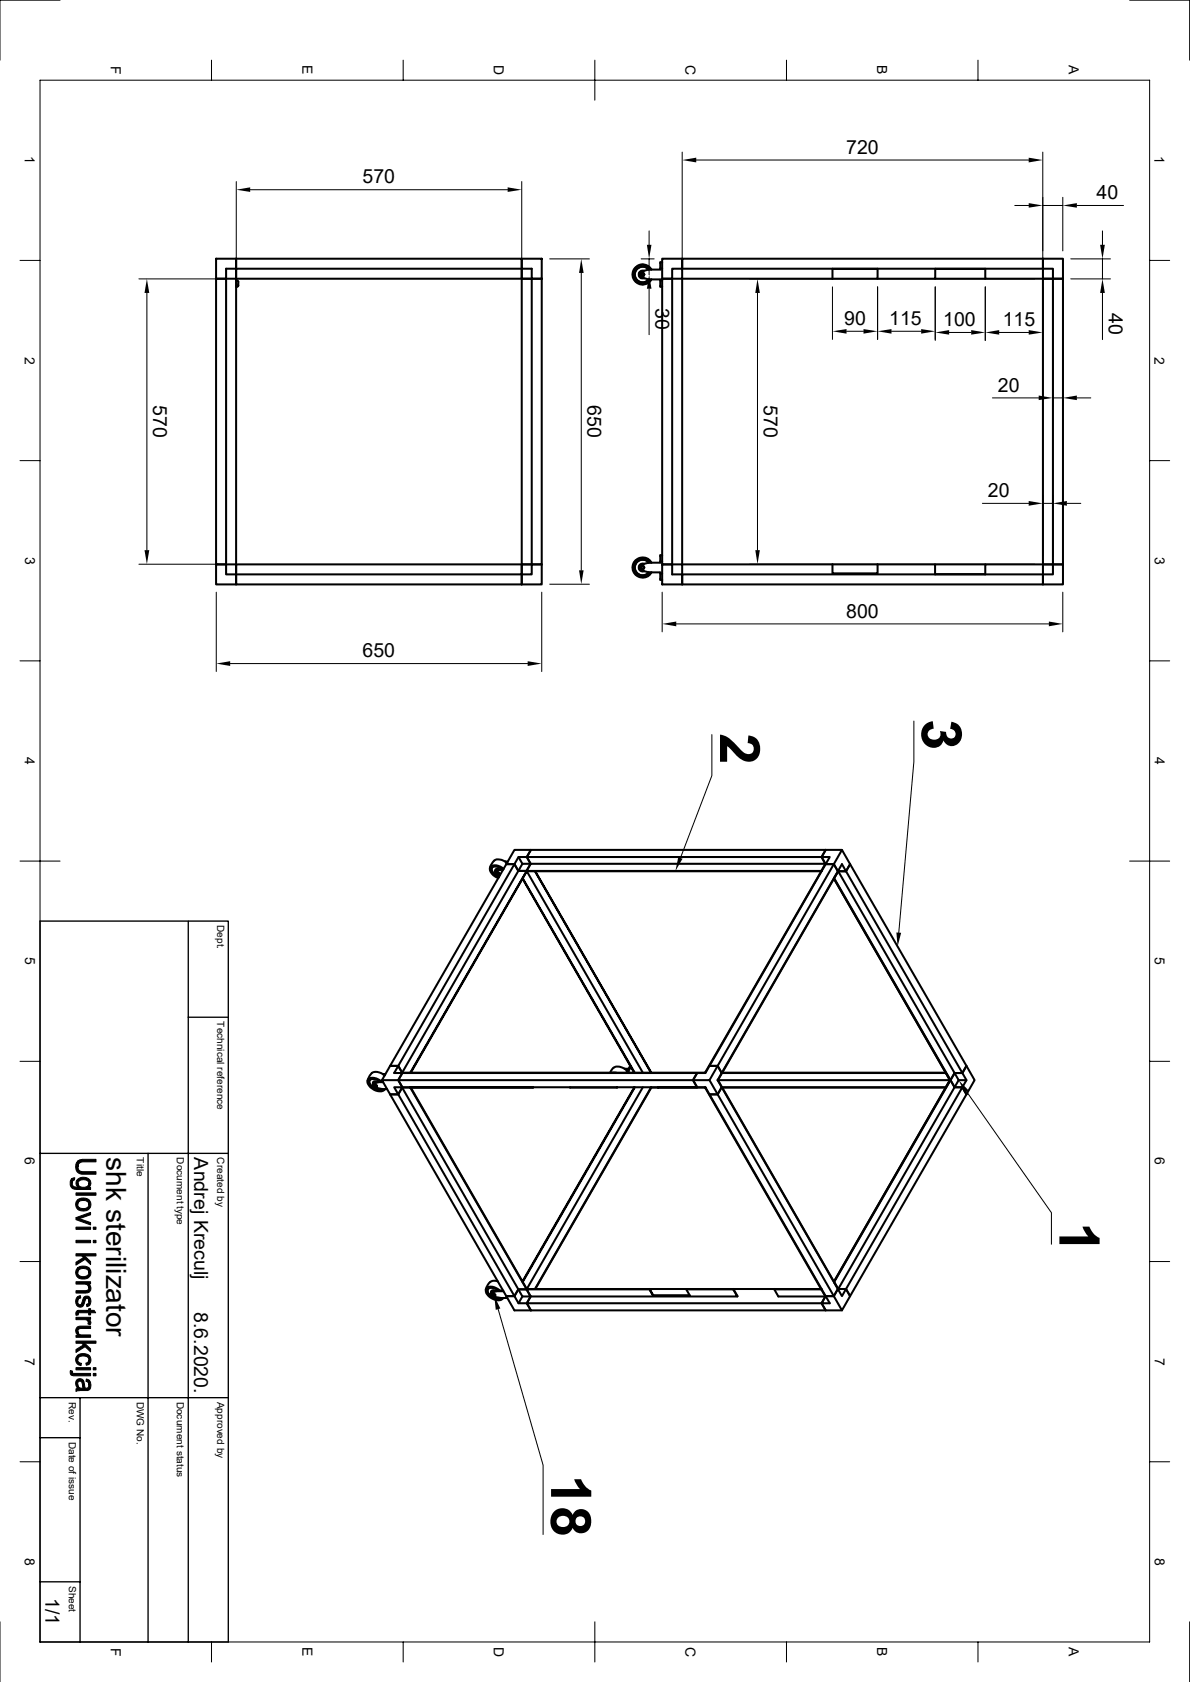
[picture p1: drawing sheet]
<svg xmlns="http://www.w3.org/2000/svg" width="297mm" height="420mm" viewBox="0 0 297 420" stroke-linecap="round" stroke-linejoin="round" font-family="sans-serif">
<g fill="none" stroke="#000" stroke-width=".51">
<path d="M53.9 69.6h2.5v71.3M53.9 69.6v71.3h2.5M58.9 67.1v2.5h-2.5M58.9 64.6h71.3v2.5M58.9 70.7l.2 .2-.2 .5M58.9 69.6v71.3M58.9 67.1h-2.5v2.5h-2.5M58.9 64.6h-5v5M58.9 64.6v2.5M59.1 70.1h-.2h.5l.1 .3v.9l-.6 .3M130.2 67.1v2.5h2.5M130.2 69.6h2.5v71.3h-2.5z"/>
<path d="M130.2 67.1v2.5h-71.3M130.2 67.1h-71.3v2.5M132.7 69.6v-2.5h-2.5v-2.5h5v5M132.7 69.6h2.5M135.2 69.6v71.3h-2.5M160.5 67.7a.85 .85 0 0 0-.9 .8 .85 .85 0 0 0 .9 .9M160.8 67.6a1 1 0 0 0-1.4 .9 1 1 0 0 0 1.4 1M161.9 67.3a1.96 1.96 0 0 0-2.8-.2 1.96 1.96 0 0 0 0 2.9 1.96 1.96 0 0 0 2.8-.2M162 67.3a2 2 0 0 0-3-.2 2 2 0 0 0 0 2.9 2 2 0 0 0 3-.2M162.5 67.3a2.41 2.41 0 0 0-3.7-.6 2.41 2.41 0 0 0 0 3.7 2.41 2.41 0 0 0 3.7-.6M162.6 67.3a2.53 2.53 0 0 0-3.8-.7 2.53 2.53 0 0 0 0 3.9 2.53 2.53 0 0 0 3.8-.7M164.8 67v.3h-2.9l-1.7 .5a.8 .8 0 0 0-.6 .7 .8 .8 0 0 0 .6 .8l1.7 .5h2.9v.3h.5"/>
<path d="M164.8 70.1v1.5h.5M164.8 67h.5M165.3 69.6h2.5v71.3M165.3 69.6v71.3h2.5M165.3 69.6v-5h5v5h-2.5M165.3 65.5h-.5v1.5M170.3 67.1h-2.5v2.5h-2.5M207.8 67.1h11.2M207.8 69.6h-37.5v71.3h48.7M207.8 67.1v2.5M219 67.1v2.5h-11.2M233.4 67.1v2.5h-14.4"/>
<path d="M233.4 69.6h12.5M233.4 67.1h12.5M245.9 67.1v2.5h14.4M260.3 64.6v5M260.3 67.1h2.5v2.5h2.5M260.3 64.6h5v5M260.3 69.6v71.3h2.5M260.3 69.6h2.5v71.3M260.3 64.6v2.5h-90M260.3 64.6h-90v2.5M260.3 69.6h5M265.3 69.6v71.3h-2.5"/>
<path d="M165.3 138.6h-.5v1.6M56.4 140.9v2.5h2.5v2.5h-5v-5h5v2.5M58.9 140.9h71.3v2.5h-71.3zM58.9 143.4v2.5h71.3M130.2 143.4h2.5v-2.5h2.5v5h-5zM132.7 140.9h-2.5v5M160.5 140.9a.83 .83 0 0 0-.9 .8 .83 .83 0 0 0 .9 .8M160.8 140.8a.98 .98 0 0 0-1.4 .9 .98 .98 0 0 0 1.4 .9M161.9 140.5a1.95 1.95 0 0 0-2.8-.2 1.95 1.95 0 0 0 0 2.8 1.95 1.95 0 0 0 2.8-.2M162 140.5a1.99 1.99 0 0 0-3-.3 1.99 1.99 0 0 0 0 3 1.99 1.99 0 0 0 3-.3M162.5 140.5a2.41 2.41 0 0 0-3.7-.6 2.41 2.41 0 0 0 0 3.7 2.41 2.41 0 0 0 3.7-.7M162.6 140.5a2.52 2.52 0 0 0-3.8-.7 2.52 2.52 0 0 0 0 3.9 2.52 2.52 0 0 0 3.8-.8"/>
<path d="M164.8 140.2v.3h-2.9l-1.7 .4a.8 .8 0 0 0-.6 .8 .8 .8 0 0 0 .6 .8l1.7 .4h2.9v.4h.5M164.8 143.3v1.5h.5M164.8 140.2h.5M167.8 140.9v2.5h2.5v2.5M167.8 140.9h-2.5v5h5M167.8 140.9h2.5v2.5M207.8 140.9v2.3h11.2v-2.3M219 140.9h14.4v2.5M233.4 140.9h12.5M233.4 143.4h12.5M260.3 140.9h5v5h-5v-2.5h2.5v-2.5M260.3 140.9h-14.4v2.5"/>
<path d="M260.3 143.4h-90v2.5M260.3 143.4v2.5h-90M260.3 140.9v2.5M122.9 216.6a2.02 2.02 0 0 0 1.6 2.3M123.9 218.1h.4l.2 .3-.2 .1-.3-.1zM124.2 218l.3 .2 .1-.2M124.3 217.8l-.2 .2h-.3M124.3 218.5l.4 .1M124.5 218.2v.3l.1-.5-.3-.2h-.3l-.2 .2a.5 .5 0 0 0 .7 .5M124.8 217.1l-.9-.1-.3 .2 .1 .4 .3-.4 .2 .1M125.1 217l-1.2 .3-.3 .3M125.4 217l-.9-.5a1.07 1.07 0 0 0-1.3-.1 1.07 1.07 0 0 0-.5 1.1l.9 1.1 .9 .4"/>
<path d="M125.6 217.2l-2 .4v.4l.2 .2M125.6 217h-.5l-.1 .2M125.7 217a2.52 2.52 0 0 0-3.3-.5 2.09 2.09 0 0 0 1.5 2.5l.5 .2M126.3 215.3h.3M126.4 215.8l2-3.6h4.1l-1 1.8 .9 1.7-.9 1.9M126.4 215.8l-29 50.3h2h-2l-2.1 3.6M126.4 215.8h2M126.5 215.4a2.83 2.83 0 0 0-3.1-.5l-.8 1.1-.3 .8M126.7 215.1l-.5 .1M129.4 214l-1 1.8 1 1.7-1-1.7-29 50.3 1 1.7M130.4 219.4l27.9 48.4M130.5 219.3l27.9 48.5"/>
<path d="M131.5 217.6h73.4M131.5 217.6l28.9 50.2M132.4 215.7h-2l-1 1.8h2M132.5 215.7l-1-1.7h73.6l.9 1.7M133.5 217.6l29 50.2M133.6 217.6l29 50.2M205 217.5h.1l-29.1 50.3M206 215.7h-73.5l-1.1 1.8h-2l-29 50.3M206 215.7h.1M206.1 212.2l-1 1.8 .9 1.7-1 1.8-73.5 .1M206.1 212.2l-1 1.8h2l-1 1.8M206.1 215.8h2l1 1.8"/>
<path d="M206.1 212.2h4l2.1 3.6M206.1 212.2h-73.6l-1 1.8h-2.1l1 1.7M206.1 215.8l-29 50.3M208.2 219.4l28.9 50.3M209.1 217.6l1-1.8 1.1 1.8h-2M209.1 217.6l-29 50.3-1-1.8h-2M209.2 217.5v.1M209.2 217.6h2l29 50.3h-1.9h1.9l1 1.8M209.2 217.6l-30 52.1M210.1 212.2l-31 53.9M212.2 215.8l29 50.3-1 1.8 1-1.8 2 3.6-2 3.6M212.2 215.8l-1 1.8"/>
<path d="M92.3 269.7a1.75 1.75 0 0 0 1.5 2.2l.9 .2 .7-.2M93.3 271.2l.2-.1 .3 .1 .1 .4h-.3zM93.6 271.1l.4 .2 .1-.2M93.8 271.6l1.7 .3h1.1M93.8 270.8l-.2 .3h-.3M94 271.3l-.1 .3 .2-.5-.3-.3h-.4l-.1 .3a.48 .48 0 0 0 .6 .5M94.2 270.2l-.8-.2-.3 .3v.3l.2-.3h.4M94.6 270.1l-1.3 .3-.3 .3M94.9 270.1l-1-.5a1.08 1.08 0 0 0-1.2-.2 1.08 1.08 0 0 0-.5 1.2 2.58 2.58 0 0 0 3.3 1.3M95.2 270.1a2.77 2.77 0 0 0-3.3-.6 2.08 2.08 0 0 0 1.4 2.6l1 .4a1.47 1.47 0 0 0 1.7-.6M95.5 270.1l-1 .1M95.6 270.2h-1.1l-1.2 .4-.3 .2 .3 .5"/>
<path d="M95.6 268.2h.1M95.8 268.4h.3M96 268.5a2.57 2.57 0 0 0-3.4-.4l-.9 1.7M96.1 271.9l-.3 .3M96.2 268.2h-.6M97.4 273.3l29 50.3h2h-2l2 3.6h4.1M97.4 273.3h2M100.3 271.5l2.1 .1M100.4 271.6l29 50.3h75.5M100.4 271.6l-1 1.7 29 50.3 1-1.7-1 1.7 1 1.8M100.4 267.8l-1-1.7-1 1.8h2M100.4 267.9h73.6l-1 1.8 1 1.8"/>
<path d="M100.4 267.9l-1 1.8 1 1.8M100.4 271.5h-2l1 1.8 1-1.7M100.4 271.5h73.6M102.4 271.5v.1M102.4 271.6h30.7M102.4 267.8h73.6M102.4 271.6l29.1 50.3M102.4 267.8l29-50.3-28.9 50.3M102.4 267.8l-2.1 .1M102.5 271.6l29 50.3M133 271.5h.1M142.2 271.5h11.8"/>
<path d="M152.7 267.8h1.1M154.1 271.5l-.1 .1M156.1 267h.7M156.5 267.4a2.48 2.48 0 0 0-3.8-.4l-.4 .8M156.8 266.9h-.8M156.8 267.8l.1-.1 .2 .1M157.3 266.1l-1 1.7M157.5 266.4l-.9 1.4M158.1 271.5l.1 .2M158.3 271.5l-27.9 48.5M158.5 271.5l-28 48.6M160.4 271.5l-28.9 50.4"/>
<path d="M162.5 271.5l1.8 .1M162.5 271.5l-28.9 50.4M162.5 271.5l-29 50.4M162.5 271.5l.1 .1M164.2 271.5l.1 .1M164.3 271.6h11.8M174 271.5h2.1l1 1.8h2l1-1.8M175.9 271.5l29.2 50.4h-11.8M176 267.8l-.1 .1M176 267.8h.1M177.1 269.7l33 57.5 2.1-3.6-1-1.7 1 1.7 29-50.3M177.1 266.1l-1 1.8h-2.1l-1 1.8 1 1.8"/>
<path d="M177.1 266.1h2M179.1 266.1l-2 3.6h-81.8l2.1 3.6M179.1 266.1l1 1.8-1 1.8 1 1.8M179.2 269.7v.1M179.2 269.7l29 50.5M179.2 269.7h57.9l-1 1.8M180.1 271.5l-1 1.8h-2l29 50.3M180.1 271.5l29 50.4M180.2 267.9h55.9l1 1.8M180.2 271.5h55.9M180.3 271.6h55.8M180.3 267.8h55.8"/>
<path d="M236.1 271.5l1.1-1.8 1.1 1.8h1.9l1 1.8M236.1 267.9l1 1.8M237.1 269.7h.1l-29-50.4 1-1.7 29.1 50.3-1.1 1.8M237.1 269.7h.1l-29 50.4M237.1 269.7l-28.9 50.3M237.2 269.7l1.1-1.8 1 1.8-1 1.8h1.9l-29 50.4h-2h2l-1.1 1.7-1-1.7M237.2 269.7l1.1 1.8-29.1 50.4-1-1.8M239.3 269.7h1.9l-1 1.8 1 1.8M124.2 320a2.27 2.27 0 0 0-3 2M121.8 321.8a1.54 1.54 0 0 0 1 2l.9 .4 1.2-.1M122.9 323.3h.2l.4 .3-.2 .2-.4-.2zM123.1 323.2l.4 .3 .1-.2"/>
<path d="M123.3 323l-.2 .2h-.3M123.3 323.8l1.7 .3h1.6M123.5 323.5l-.1 .2 .2-.4-.3-.3h-.4l-.1 .2a.47 .47 0 0 0 .2 .5 .47 .47 0 0 0 .5 0M123.7 322.3l-.8-.1-.3 .2v.4l.2-.3h.4M124.1 322.2l-1.2 .4-.3 .3M124.4 322.2l-1-.5a1.08 1.08 0 0 0-1.2-.1 1.08 1.08 0 0 0-.5 1.1 2.92 2.92 0 0 0 3.1 1.6l.3-.2M124.8 322.2a2.61 2.61 0 0 0-3.3-.6 1.94 1.94 0 0 0 1.4 2.7l1 .3a1.47 1.47 0 0 0 1.7-.5M125.6 322.2h-1.5l-.1 .2M125.6 324.1l-.3 .3M125.6 322.4h-1.6l-1.2 .3-.2 .3 .2 .5M129.4 321.9h2l1 1.8h-2zM130.4 323.7l-1 1.7h2.1l1 1.8"/>
<path d="M131.5 321.9h-.1M132.4 323.7l-.9 1.7 1 1.8M132.5 323.7l-1 1.7h73.6l.9-1.7M132.5 327.2h73.6l-1-1.8 1 1.8h4M162.1 321.9h-30.7l1.1 1.8h51.5l-1-1.8h-11.7M162.1 321.9l.9 1.7zM163.1 323.5h9M171.3 321.9l.9 1.7h-9.2M183 321.9l1 1.8M193.3 321.9l1 1.8h11.7M205 321.9l1.1 1.8M206.1 323.6l1 1.8h-2l.9-1.7"/>
<path d="M208.2 320.1l1 1.8M208.2 320.1v.1M209.1 321.9l-1 1.7h-2"/>
<circle cx="160.4" cy="68.6" r=".37"/>
<circle cx="160.4" cy="68.6" r=".42"/>
<circle cx="160.4" cy="141.7" r=".37"/>
<circle cx="160.4" cy="141.7" r=".42"/>
</g>
<g fill="none" stroke="#000" stroke-width=".25">
<path d="M15 0h-15v15M52.8 15v5M100.6 15v5M148.5 15v10M196.3 15v5M244.1 15v5M281.9 0h15v15M10 20h276.9v390h-276.9zM170.3 38v29.6M173.8 40h83M260.3 38v29.6M59 45.3v19.9"/>
<path d="M62.4 47.4h64.3M130.2 45.3v19.9M162 57.7v3.4M253.3 51.3h3.5M260.3 51.3h5M265.3 49.3v13.4M268.8 51.3h11.6M275.2 57.7v3.4M5 65h5M34.7 69.6h19.7M36.7 73.2v64.2M137.2 64.6h9.9"/>
<path d="M145.1 68.2v74.2M160 64.6h3.3M160 68.6h1M162 64.6v4M162 72.1v11.5M187.1 69.6h71.2M189.1 73.2v64.2M207.8 71.6v13.2M219 71.6v13.2M233.4 71.6v13.4M245.9 71.6v13.4M260.3 71.6v13.4"/>
<path d="M262.8 71.6v29.7M265.3 71.6v29.7M267.3 64.6h9.9M267.3 69.6h9.9M275.2 64.6v5M275.2 73.2v11.6M286.9 65h5M211.3 82.7h4.2M222.5 82.7h7.4M236.9 83h5.5M247.7 99.4h11.5M249.4 83h7.4"/>
<path d="M262.8 99.4h2.5M268.8 99.4h3.4M5 115h5M286.9 115h5M245.2 125.7h11.6M260.3 123.7v15.2M260.3 125.7h2.5M262.8 123.7v15.2M266.3 125.7h3.4M34.7 140.9h19.7M54 147.9v19.8M135.2 147.9v19.8"/>
<path d="M137.2 145.9h9.9M165.3 147.9v9.9M168.8 155.8h93M187.1 140.9h71.2M265.3 147.9v9.9M5 165h5M57.4 165.7h74.3M286.9 165h5M177.7 183.4v10.3l-7.9 20.5M228.1 180v10.2l-3.8 42.7M5 215h10M123.9 217.3l-.1 .2"/>
<path d="M281.9 215h10M5 265h5M93.3 270.4v.2M156.8 267.8h.3M158.1 271.5h.2M241.3 272.6l21.1 30.2v7.9M286.9 265h5M5 315h5M286.9 315h5M122.9 322.6l-.1 .1M124.3 326.9l11.3 38.9v17.4M5 365h5"/>
<path d="M286.9 365h5M0 405v14.9M52.8 410v5M100.6 410v5M148.5 405v10M196.3 410v5M244.1 410v5M296.9 405v14.9"/>
</g>
<path d="M10 230h47v180h-47zM47 230v180M47 254h10M10 288h47M37 288v122M10 359h10M10 349h47M20 349v61M10 395h10" fill="none" stroke="#000" stroke-width=".34"/>
<g fill="#000" stroke="#000" stroke-width=".25">
<path d="M18 294.3l.7-.2-.1 .5-.4 .2-.2 .6z" fill-rule="evenodd"/>
<path d="M19 297.9h5v.5h-5z" fill-rule="evenodd"/>
<path d="M17.8 294.4l.2-.1v1.1a1 1 0 0 0 1.4 1l.1 .6a1.63 1.63 0 0 1-1.8-.7 1.63 1.63 0 0 1 .1-1.9z" fill-rule="evenodd"/>
<path d="M22.2 295.5l-.1 1z" fill-rule="evenodd"/>
<path d="M19.4 299.6a2.33 2.33 0 0 1 2.8 0v1.2a1.56 1.56 0 0 0-2.5-.8l-.3 .8z" fill-rule="evenodd"/>
<path d="M19.5 295.5a1.45 1.45 0 0 0 1.3 1 1.45 1.45 0 0 0 1.3-.8v.8h.5v.5h-3.1z" fill-rule="evenodd"/>
<path d="M19.3 294.5a1.95 1.95 0 0 1 2-.5 1.95 1.95 0 0 1 1.4 1.6l-.5 .9v-1a1.49 1.49 0 0 0-1.3-.9 1.49 1.49 0 0 0-1.4 .8v1.6l-.1-.6a1.28 1.28 0 0 1-.1-1.9z" fill-rule="evenodd"/>
<path d="M19.3 290l.2-.1v1.4a1.21 1.21 0 0 0 1.6 1.3h2.9v.6h-2.9a1.91 1.91 0 0 1-2.1-.9 1.91 1.91 0 0 1 .3-2.3z" fill-rule="evenodd"/>
<path d="M19.5 289.9l1.1-.4h3.4v.6h-2.9a1.24 1.24 0 0 0-1.6 1.2z" fill-rule="evenodd"/>
<path d="M19.4 316.6a2.51 2.51 0 0 1 2.8 0v1.2a1.47 1.47 0 0 0-1.4-1.1 1.47 1.47 0 0 0-1.4 1.1z" fill-rule="evenodd"/>
<path d="M19 306.4h3.6v.6h-3.6z" fill-rule="evenodd"/>
<path d="M19 309.7h3.6v.6h-3.6z" fill-rule="evenodd"/>
<path d="M19 315.2l1.8-1.2 .3-.4 1.5 1.4v.8l-1.3-1.3-2.3 1.4z" fill-rule="evenodd"/>
<path d="M19 304l3.6 1.3v.6l-3.6-1.4z" fill-rule="evenodd"/>
<path d="M19 304l3.6-1.3v.6l-2.9 1z" fill-rule="evenodd"/>
<path d="M19.3 299.7l.1-.1v1.2a1.54 1.54 0 0 0 2.7 .4l.1-1.6a1.64 1.64 0 0 1 .3 2 1.64 1.64 0 0 1-2 .7 1.61 1.61 0 0 1-1.5-.9 1.61 1.61 0 0 1 .3-1.7z" fill-rule="evenodd"/>
<path d="M19.3 316.7l.1-.1v1.2a1.5 1.5 0 0 0 1.2 1 1.5 1.5 0 0 0 1.5-.6l.1-1.6a1.72 1.72 0 0 1 .1 2.1 1.72 1.72 0 0 1-2.1 .6 1.61 1.61 0 0 1-.9-2.6z" fill-rule="evenodd"/>
<path d="M23.3 306.4h.7v.6h-.7z" fill-rule="evenodd"/>
<path d="M23.3 309.7h.7v.6h-.7z" fill-rule="evenodd"/>
<path d="M19 313.1h5v.5h-2.9l-.3 .4-.4-.4h-1.4z" fill-rule="evenodd"/>
<path d="M19 327.5l.5-.3v1.1l-.5 .1z" fill-rule="evenodd"/>
<path d="M19.4 332.4l.1 1z" fill-rule="evenodd"/>
<path d="M19.3 323.8l.8-.3 .1 .6-.6 .3-.2 .6z" fill-rule="evenodd"/>
<path d="M22.1 320.6v1z" fill-rule="evenodd"/>
<path d="M19.3 323.8l.1 1.2a.58 .58 0 0 0 .4 .8 .58 .58 0 0 0 .7-.6 1.27 1.27 0 0 1 1.6-1.5l.1 1.3a.51 .51 0 0 0-.4-.8 .51 .51 0 0 0-.5 .6 1.4 1.4 0 0 1-1.5 1.5 1.59 1.59 0 0 1-.5-2.5z" fill-rule="evenodd"/>
<path d="M19 337l1.8-1.2 .3-.4 1.5 1.4v.8l-1.3-1.3-2.3 1.4z" fill-rule="evenodd"/>
<path d="M19 320h3.6v.6h-.5v.6l-.3-.4-.6-.2h-2.2z" fill-rule="evenodd"/>
<path d="M19 328.9h3.6v.5h-.5v.8l-.3-.5-.5-.2h-2.3z" fill-rule="evenodd"/>
<path d="M19.3 331.4l.6-.3h2.7v.6l-2.9 .2-.3 .3v1.1a1.36 1.36 0 0 1-.1-1.9z" fill-rule="evenodd"/>
<path d="M19 333.4h.5l.1-.5 .7 .4h2.3v.6h-3.6z" fill-rule="evenodd"/>
<path d="M19 322.3l2.8-.1 .3-.5 .1-1a1.22 1.22 0 0 1 .4 1.5 1.22 1.22 0 0 1-1.4 .7h-2.2z" fill-rule="evenodd"/>
<path d="M22.2 323.8a1.44 1.44 0 0 1-.5 2.5l-.1-.6 .4-.2 .1-.3z" fill-rule="evenodd"/>
<path d="M22.1 329.4l.5 .4 .1 .4-.2 .6-.6-.2z" fill-rule="evenodd"/>
<path d="M19.4 338.4a2.19 2.19 0 0 1 3.2 .6v1l-.4 .7v-1.1a1.54 1.54 0 0 0-2.4-.8l-.4 .8z" fill-rule="evenodd"/>
<path d="M19.5 327.2h2.6v-.4h.5v.4h.9l.4 .6h-1.3v.5h-.5v-.5h-2.4l-.2 .3z" fill-rule="evenodd"/>
<path d="M19 334.9h5v.5h-2.9l-.3 .4-.4-.4h-1.4z" fill-rule="evenodd"/>
<path d="M17.6 342.2l.5 .1-.1 1.2a.93 .93 0 0 1-.4-1.3z" fill-rule="evenodd"/>
<path d="M19.4 345.6v1.1z" fill-rule="evenodd"/>
<path d="M19.2 338.6l.2-.2 .1 1.5 .3 .4 .5 .1-.1 .6a1.48 1.48 0 0 1-1-2.4z" fill-rule="evenodd"/>
<path d="M19.2 344.6a1.05 1.05 0 0 1 1.6 .2l-.1 1.7a2.02 2.02 0 0 0-.7-1.7l-.6 .4-.1 1.4a1.66 1.66 0 0 1-.1-2z" fill-rule="evenodd"/>
<path d="M21.4 340.4l.5-.3 .3-.5-.1 1.1-.6 .2z" fill-rule="evenodd"/>
<path d="M21.5 344.3l.7 .3v1.2l-.2-.6-.5-.3z" fill-rule="evenodd"/>
<path d="M19 341.5h3.6v.6h-3.6z" fill-rule="evenodd"/>
<path d="M18 342.6a.54 .54 0 0 0 .8 .3h3.8v.6h-4.3h-.3z" fill-rule="evenodd"/>
<path d="M19.4 345.9l.5 .6 .9 .1v-1.8l.3 1.1a.53 .53 0 0 0 .5 .8 .53 .53 0 0 0 .5-.7l.1-1.4a1.64 1.64 0 0 1-.3 2.6h-2l-.9 .2v-.6l.4-.1z" fill-rule="evenodd"/>
<path d="M23.3 341.5h.7v.6h-.7z" fill-rule="evenodd"/>
<path d="M23.3 342.9h.7v.6h-.7z" fill-rule="evenodd"/>
</g>
<g fill="#000">
<path d="M170.3 40l3.5-.6v1.2zM256.8 39.4l3.5 .6-3.5 .6zM59 47.4l3.4-.6v1.1zM126.7 46.8l3.5 .6-3.5 .5zM256.8 50.7l3.5 .6-3.5 .6zM265.3 51.3l3.5-.6v1.2zM36.7 69.6l.6 3.6h-1.2zM145.1 64.6l.6 3.6h-1.2zM161.5 61.1h1.1l-.6 3.5zM162 68.6l.6 3.5h-1.1zM189.1 69.6l.6 3.6h-1.2zM274.6 61.1h1.2l-.6 3.5z"/>
<path d="M275.2 69.6l.6 3.6h-1.2zM207.8 82.7l3.5-.5v1.1zM215.5 82.2l3.5 .5-3.5 .6zM219 82.7l3.5-.5v1.1zM229.9 82.2l3.5 .5-3.5 .6zM233.4 83l3.5-.6v1.2zM242.4 82.4l3.5 .6-3.5 .6zM245.9 83l3.5-.6v1.2zM256.8 82.4l3.5 .6-3.5 .6zM259.2 98.8l3.6 .6-3.6 .5zM265.3 99.4l3.5-.6v1.1zM36.1 137.4h1.2l-.6 3.5z"/>
<path d="M188.5 137.4h1.2l-.6 3.5zM256.8 125.1l3.5 .6-3.5 .6zM262.8 125.7l3.5-.6v1.2zM144.5 142.4h1.2l-.6 3.5zM165.3 155.8l3.5-.6v1.2zM261.8 155.2l3.5 .6-3.5 .6zM54 165.7l3.4-.6v1.2zM131.7 165.1l3.5 .6-3.5 .6zM169.3 214l1 .4-1.7 3.1zM223.7 232.8l1.2 .1-.9 3.4zM239.3 269.7l2.4 2.5-.9 .7zM123.4 323.6l1.5 3.1-1.2 .4z"/>
</g>
<g fill="#000">
<path d="M179.7 183.4a6.5 6.5 0 0 1 4.3 2.9 4.4 4.4 0 0 0 2.8 2 1.38 1.38 0 0 0 1.3-1.5 1.38 1.38 0 0 0-1.5-1.3l.2-1.9a3.4 3.4 0 0 1 2.8 2.2 3.4 3.4 0 0 1-.7 3.5 3.6 3.6 0 0 1-5.2-.8l-2.2-2.2v3.9h-1.8zM230.7 181.1l.7-.6 1.4-.4 .2 1.8a1.43 1.43 0 0 0-1.5 1.7 1.43 1.43 0 0 0 2 1.1 1.43 1.43 0 0 0 1.1-2.2l1.5 .3a1.21 1.21 0 0 0 1.2 1.6 1.21 1.21 0 0 0 1.1-1.7l-.4-.4-.8-.3 .3-1.8a3.1 3.1 0 0 1 2.6 3 3.1 3.1 0 0 1-2.6 3.1l-1.1-.3-.9-1.1a2.8 2.8 0 0 1-2.9 1.8 2.8 2.8 0 0 1-2.5-2.3l-.2-1.5 .3-1zM264.4 308.7h7.2l-.8-1.1-.6-1.3h1.7a4.8 4.8 0 0 0 2.5 2.8v1.5h-10z"/>
<path d="M137.5 371.8h7.2l-.8-1.1-.6-1.3h1.7a4.8 4.8 0 0 0 2.6 2.8v1.5h-10.1zM138.4 377.3a2.83 2.83 0 0 1 4.5 1 2.46 2.46 0 0 1 3.1-1.3 2.46 2.46 0 0 1 1.6 2.8 2.49 2.49 0 0 1-1.6 2.9 2.49 2.49 0 0 1-3.1-1.2 2.96 2.96 0 0 1-3.7 1.5 2.96 2.96 0 0 1-1.8-3.6l.4-1.3zM143.6 379.9a1.25 1.25 0 0 0 2.5 0 1.25 1.25 0 0 0-2.5 0zM139.3 378.9a1.44 1.44 0 0 0-.2 1.8 1.44 1.44 0 0 0 1.8 .6 1.42 1.42 0 0 0 1.2-1.8 1.42 1.42 0 0 0-1.9-1z"/>
</g>
<text font-size="7" x="26.5" y="289" transform="rotate(90 26.5 289)">shk sterilizator</text>
<g font-size="4.9">
<text x="211.2" y="38.4">720</text>
<text x="90.5" y="45.8">570</text>
<text x="273.7" y="49.7">40</text>
<text x="163.6" y="76.9" transform="rotate(90 163.6 76.9)">30</text>
<text x="210.7" y="81.2">90</text>
<text x="222" y="81.2">115</text>
<text x="235.4" y="81.4">100</text>
<text x="250.3" y="81.4">115</text>
<text x="276.7" y="78.1" transform="rotate(90 276.7 78.1)">40</text>
<text x="38.2" y="101.2" transform="rotate(90 38.2 101.2)">570</text>
<text x="146.6" y="101.2" transform="rotate(90 146.6 101.2)">650</text>
<text x="190.6" y="101.2" transform="rotate(90 190.6 101.2)">570</text>
<text x="249" y="97.8">20</text>
<text x="246.5" y="124.1">20</text>
<text x="211.2" y="154.2">800</text>
<text x="90.5" y="164.1">650</text>
<text x="48.5" y="289" transform="rotate(90 48.5 289)">Andrej Kreculj</text>
<text x="48.5" y="327.6" transform="rotate(90 48.5 327.6)">8.6.2020.</text>
<text x="11.3" y="399.1" transform="rotate(90 11.3 399.1)">1/1</text>
</g>
<g font-size="3.5">
<text x="27.6" y="16.5" transform="rotate(90 27.6 16.5)">F</text>
<text x="75.5" y="16.3" transform="rotate(90 75.5 16.3)">E</text>
<text x="123.3" y="16.3" transform="rotate(90 123.3 16.3)">D</text>
<text x="171.1" y="16.3" transform="rotate(90 171.1 16.3)">C</text>
<text x="218.9" y="16.3" transform="rotate(90 218.9 16.3)">B</text>
<text x="266.8" y="16.3" transform="rotate(90 266.8 16.3)">A</text>
<text x="6.2" y="39" transform="rotate(90 6.2 39)">1</text>
<text x="288.2" y="39" transform="rotate(90 288.2 39)">1</text>
<text x="6.2" y="89" transform="rotate(90 6.2 89)">2</text>
<text x="288.2" y="89" transform="rotate(90 288.2 89)">2</text>
<text x="6.3" y="139" transform="rotate(90 6.3 139)">3</text>
<text x="288.2" y="139" transform="rotate(90 288.2 139)">3</text>
<text x="6.2" y="189" transform="rotate(90 6.2 189)">4</text>
<text x="288.2" y="189" transform="rotate(90 288.2 189)">4</text>
<text x="6.3" y="239" transform="rotate(90 6.3 239)">5</text>
<text x="288.2" y="239" transform="rotate(90 288.2 239)">5</text>
<text x="6.2" y="289" transform="rotate(90 6.2 289)">6</text>
<text x="288.2" y="289" transform="rotate(90 288.2 289)">6</text>
<text x="6.2" y="339" transform="rotate(90 6.2 339)">7</text>
<text x="288.2" y="339" transform="rotate(90 288.2 339)">7</text>
<text x="6.2" y="389" transform="rotate(90 6.2 389)">8</text>
<text x="288.2" y="389" transform="rotate(90 288.2 389)">8</text>
<text x="27.6" y="411.4" transform="rotate(90 27.6 411.4)">F</text>
<text x="75.5" y="411.3" transform="rotate(90 75.5 411.3)">E</text>
<text x="123.3" y="411.2" transform="rotate(90 123.3 411.2)">D</text>
<text x="171.1" y="411.2" transform="rotate(90 171.1 411.2)">C</text>
<text x="218.9" y="411.3" transform="rotate(90 218.9 411.3)">B</text>
<text x="266.8" y="411.3" transform="rotate(90 266.8 411.3)">A</text>
</g>
<g font-size="2.5">
<text x="54.2" y="231" transform="rotate(90 54.2 231)">Dept.</text>
<text x="54.2" y="255" transform="rotate(90 54.2 255)">Technical reference</text>
<text x="34.2" y="289" transform="rotate(90 34.2 289)">Title</text>
<text x="44.2" y="289" transform="rotate(90 44.2 289)">Document type</text>
<text x="54.2" y="289" transform="rotate(90 54.2 289)">Created by</text>
<text x="17.2" y="350" transform="rotate(90 17.2 350)">Rev.</text>
<text x="34.2" y="350" transform="rotate(90 34.2 350)">DWG No.</text>
<text x="44.2" y="350" transform="rotate(90 44.2 350)">Document status</text>
<text x="54.2" y="350" transform="rotate(90 54.2 350)">Approved by</text>
<text x="17.2" y="360" transform="rotate(90 17.2 360)">Date of issue</text>
<text x="17.2" y="396" transform="rotate(90 17.2 396)">Sheet</text>
</g>
</svg>
